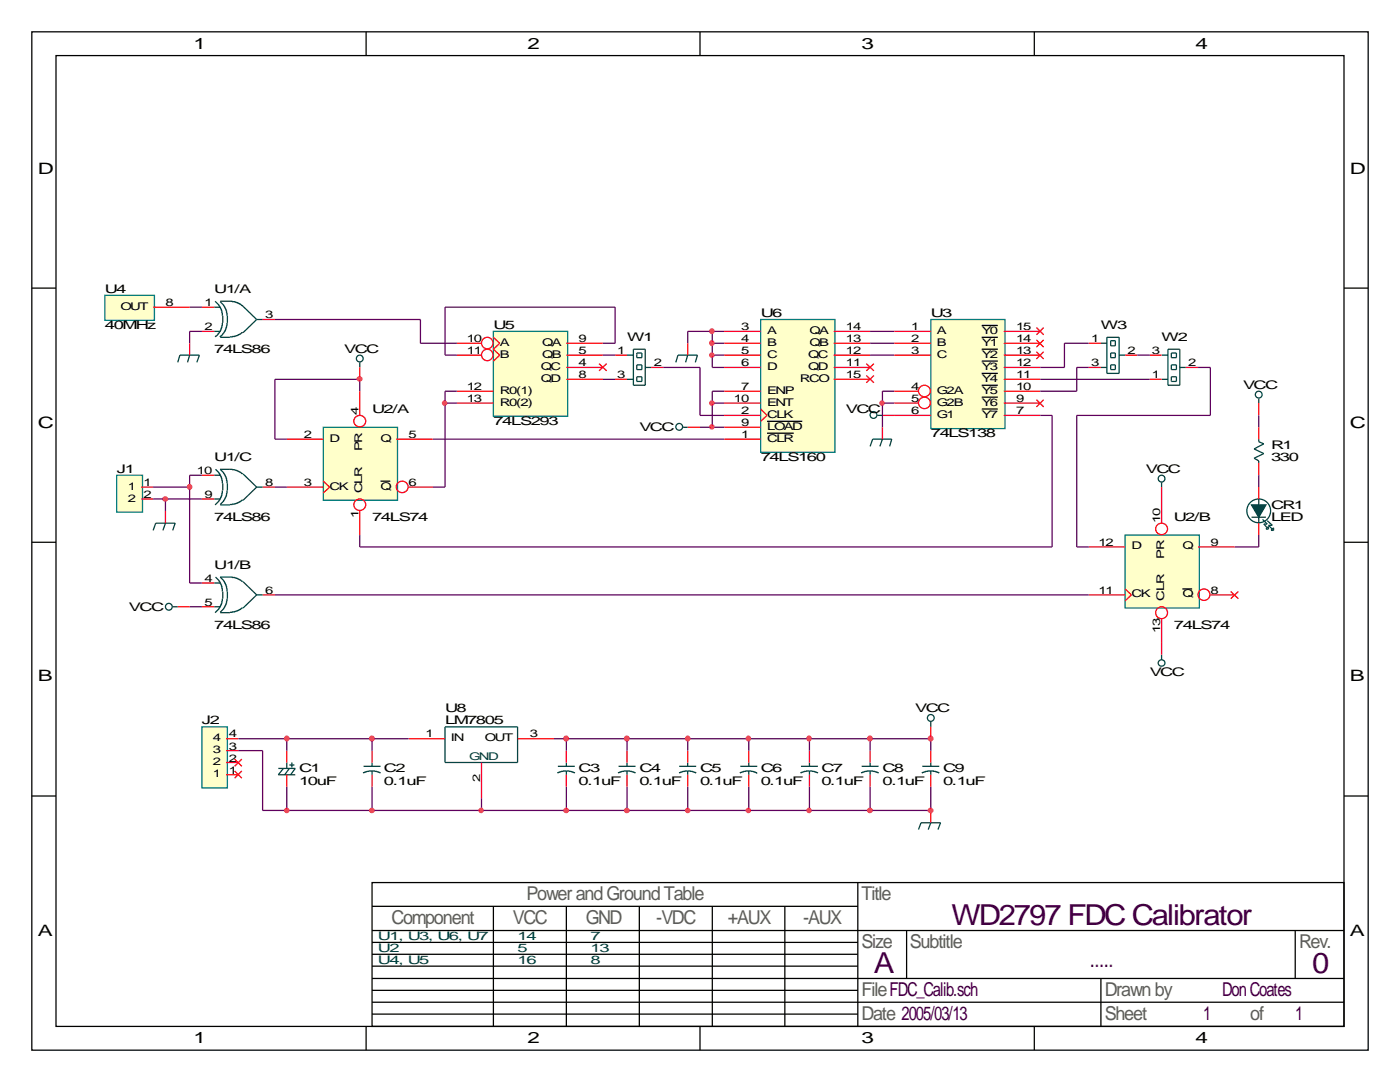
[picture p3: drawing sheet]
<svg xmlns="http://www.w3.org/2000/svg" width="279mm" height="216mm" viewBox="0 0 279 216" stroke-linecap="round" stroke-linejoin="round" font-family="sans-serif">
<g fill="none" stroke="#000" stroke-width=".25">
<path d="M6.3 6.3h266.7v203.2h-266.7zM11.2 11.1h257v193.7h-257zM73.1 6.3v4.8M139.7 6.3v4.8M206.4 6.3v4.8M6.3 57.5h4.9M268.2 57.5h4.8M6.3 108.2h4.9M268.2 108.2h4.8M6.3 158.8h4.9M268.2 158.8h4.8M74.3 176.1h193.9v28.7h-193.9z"/>
<path d="M171.2 176.1v28.7M74.3 180.8h96.9M74.3 185.7h193.9M74.3 188h96.9M74.3 190.4h96.9M74.3 192.8h96.9M74.3 195.2h193.9M74.3 197.6h96.9M74.3 200h193.9M98.5 180.8v24M113 180.8v24M127.6 180.8v24"/>
<path d="M142.2 180.8v24M156.6 180.8v24M180.9 185.7v9.5M219.7 195.2v9.6M258.5 185.7v9.5M73.1 204.8v4.7M74.3 202.4h96.9M139.7 204.8v4.7M206.4 204.8v4.7"/>
</g>
<g fill="none" stroke="#004040" stroke-width=".25">
<path d="M55.5 153.3h3.4l-.9 1.3M56.6 153.3l-1.1 1.3h3.4M57.2 152.1v1.2M57.7 153.3l-.9 1.3M57.7 152.7h1.1M58.3 152.1v1.1M72.6 152.9h3.3M74.3 153.8l-1.1 .1-.7 .4M74.3 153.8l.9 .1 .7 .4M74.3 152.1v.8M74.3 153.8v.8M88.8 145h14.5v7.1h-14.5z"/>
<path d="M111.3 152.9h3.4M113 153.8l-1 .1-.7 .4M113 153.8l1 .1 .7 .4M113 152.1v.8M113 153.8v.8M123.4 152.9h3.4M125.1 153.8l-1 .1-.7 .4M125.1 153.8l1 .1 .7 .4M125.1 152.1v.8M125.1 153.8v.8M135.6 152.9h3.3M137.2 153.8l-.9 .1-.7 .4"/>
<path d="M137.2 153.8l1 .1 .7 .4M137.2 152.1v.8M137.2 153.8v.8M147.7 152.9h3.4M149.4 153.8l-1 .1-.7 .4M149.4 153.8l.9 .1 .8 .4M149.4 152.1v.8M149.4 153.8v.8M159.9 152.9h3.3M161.5 153.8l-1 .1-.7 .4M161.5 153.8l1 .1 .7 .4M161.5 152.1v.8"/>
<path d="M161.5 153.8v.8M172 152.9h3.3M173.7 153.8l-1.1 .1-.7 .4M173.7 153.8l.9 .1 .7 .4M173.7 152.1v.8M173.7 153.8v.8"/>
</g>
<g fill="none" stroke="#f00" stroke-width=".25">
<path d="M57.2 149.8v2.3M57.2 154.6v2.4M74.3 149.8v2.3M74.3 154.6v2.4M81.5 147.4h7.3M96.1 152.1v7.2M103.3 147.4h7.3M113 149.8v2.3M113 154.6v2.4M125.1 149.8v2.3M125.1 154.6v2.4M137.2 149.8v2.3"/>
<path d="M137.2 154.6v2.4M149.4 149.8v2.3M149.4 154.6v2.4M161.5 149.8v2.3M161.5 154.6v2.4M173.7 149.8v2.3M173.7 154.6v2.4"/>
</g>
<path d="M40.3 145h5.1v12.2h-5.1z" fill="#ffffca" stroke="#008080" stroke-width=".25"/>
<g fill="none" stroke="#f00" stroke-width=".25">
<path d="M231.8 97.2v2.4M251.2 80.4v2.5M251.2 85.3v2.3M251.2 92.4v2.4M251.2 97.2v2.4M251.2 104.4v2.4M231.8 128.3v2.3M45.1 154.6h2.5M45.1 152.1h2.5M45.1 149.8h2.5M45.1 147.4h2.5M46.8 153.8l1.5 1.5"/>
<path d="M46.8 151.5l1.5 1.4M48.3 153.8l-1.5 1.5M48.3 151.5l-1.5 1.4"/>
</g>
<path d="M249.8 100.8h2.8l-1.4 2.4z" fill-rule="evenodd" fill="#004040" stroke="#004040" stroke-width=".25"/>
<g fill="none" stroke="#004040" stroke-width=".25">
<path d="M251.2 79.5v.9M231.8 96.3v.9M251.2 87.6v.5l1 .5-1.9 1 1.9 .9-1.9 .9 .9 .5v.5M251.2 99.6v1.2M249.8 103.2h2.8M251.2 103.2v1.2M252 103.6l.9 1h-.7l.7 .7M252.9 103.9l1 .9h-.7l.7 .8M253.2 105.1v.5h-.6zM254.2 105.3v.5h-.5zM231.8 130.6v1.1"/>
<circle cx="251.2" cy="78.7" r=".68"/>
<circle cx="231.8" cy="95.5" r=".68"/>
<circle cx="251.2" cy="101.9" r="2.37"/>
<circle cx="231.8" cy="132.3" r=".66"/>
</g>
<path d="M224.5 106.8h14.9v14.5h-14.9z" fill="#ffffca" stroke="#008080" stroke-width=".25"/>
<g fill="none" stroke="#f00" stroke-width=".25">
<path d="M231.8 99.6v4.8M217.3 109.1h7.2M217.3 118.7h7.2M224.5 117.5l1.3 1.2-1.3 1.2M239.1 109.1h7.3M241.6 118.7h4.8M245.6 118l1.5 1.5M247.1 118l-1.5 1.5M231.8 123.5v4.8"/>
<circle cx="231.8" cy="105.5" r="1.16"/>
<circle cx="240.3" cy="118.7" r="1.16"/>
<circle cx="231.8" cy="122.3" r="1.19"/>
</g>
<path d="M236 117.5h1.9" fill="none" stroke="#000" stroke-width=".25"/>
<path d="M185.8 63.8h14.8v21.7h-14.8z" fill="#ffffca" stroke="#008080" stroke-width=".25"/>
<g fill="none" stroke="#f00" stroke-width=".25">
<path d="M178.5 66.1h7.3M178.5 68.5h7.3M178.5 70.9h7.3M178.5 78.1h4.8M200.3 66.1h7.3M200.3 68.5h7.3M200.3 70.9h7.3M200.3 78.1h7.3M200.3 73.3h7.3M200.3 75.7h7.3M206.8 65.4l1.5 1.4M206.8 67.8l1.5 1.5"/>
<path d="M206.8 70.2l1.5 1.4M206.8 79.8l1.5 1.4M208.3 65.4l-1.5 1.4M208.3 67.8l-1.5 1.5M208.3 70.2l-1.5 1.4M208.3 79.8l-1.5 1.4M178.5 82.9h7.3M178.5 80.4h4.8M200.3 82.9h7.3M200.3 80.4h7.3"/>
<circle cx="184.5" cy="78" r="1.16"/>
<circle cx="184.5" cy="80.4" r="1.16"/>
</g>
<path d="M195.9 64.9h3.2M195.9 67.3h3.2M195.9 69.7h3.2M195.9 72.1h3.2M195.9 74.5h3.2M195.9 76.9h3.2M195.9 79.2h3.2M195.9 81.6h3.2" fill="none" stroke="#000" stroke-width=".25"/>
<path d="M151.8 63.8h14.8v26.5h-14.8z" fill="#ffffca" stroke="#008080" stroke-width=".25"/>
<g fill="none" stroke="#f00" stroke-width=".25">
<path d="M122.8 70.9h2.3M122.8 75.7h2.3M130 73.3h2.4M137.2 68.5v2.4M144.5 66.1h7.3M144.5 68.5h7.3M144.5 70.9h7.3M144.5 73.3h7.3M144.5 78.1h7.3M166.4 66.1h7.3M166.4 68.5h7.3M166.4 70.9h7.3"/>
<path d="M166.4 73.3h7.3M166.4 75.7h7.3M172.9 72.6l1.5 1.4M172.9 74.9l1.5 1.5M174.4 72.6l-1.5 1.4M174.4 74.9l-1.5 1.5M217.3 68.5h2.4M217.3 73.3h2.4M224.5 70.9h2.5M137.2 85.3h2.5M144.5 80.4h7.3M144.5 82.9h7.3"/>
<path d="M144.5 85.3h7.3M144.5 87.6h7.3M151.8 81.6l1.3 1.3-1.3 1.2M176.1 82.9h2.4M176.1 85.3v2.3"/>
</g>
<path d="M153.1 84.1h7M153.1 86.4h5.3" fill="none" stroke="#000" stroke-width=".25"/>
<g fill="none" stroke="#004040" stroke-width=".25">
<path d="M125.1 70.9h1.3M125.1 75.7h1.3M126.4 69.7h2.4v7.2h-2.4zM127.1 70.4h1v1h-1zM127.1 72.8h1v.9h-1zM127.1 75.2h1v.9h-1zM128.8 73.3h1.2M134.9 72.3l.4-1.4h3.9l-.4 1.4M137.2 70.9l-.4 1.4M219.7 68.5h1.2M219.7 73.3h1.2M220.9 67.3h2.5v7.2h-2.5z"/>
<path d="M221.7 68h.9v1h-.9zM221.7 70.4h.9v1h-.9zM221.7 72.8h.9v.9h-.9zM223.4 70.9h1.1M136.3 85.3h.9M173.7 89.1l.5-1.5h3.8l-.5 1.5M175.1 82.9h1M176.1 87.6l-.5 1.5"/>
<circle cx="135.6" cy="85.2" r=".68"/>
<circle cx="174.3" cy="82.8" r=".68"/>
</g>
<path d="M98.5 66.1h14.8v17h-14.8z" fill="#ffffca" stroke="#008080" stroke-width=".25"/>
<g fill="none" stroke="#f00" stroke-width=".25">
<path d="M71.8 73.3v2.4M91.2 68.5h4.9M91.2 70.9h4.9M91.2 78.1h7.3M98.5 67.3l1.2 1.2-1.2 1.2 1.2 1.2-1.2 1.2M113 68.5h7.3M113 70.9h7.3M113 73.3h7.3M113 75.7h7.3M119.5 72.6l1.6 1.4M121.1 72.6l-1.6 1.4M91.2 80.4h7.3"/>
<circle cx="97.2" cy="70.8" r="1.14"/>
<circle cx="97.2" cy="68.5" r="1.14"/>
</g>
<g fill="none" stroke="#004040" stroke-width=".25">
<path d="M71.8 72.3v1"/>
<circle cx="71.8" cy="71.5" r=".68"/>
</g>
<path d="M64.5 85.3h14.8v14.5h-14.8z" fill="#ffffca" stroke="#008080" stroke-width=".25"/>
<g fill="none" stroke="#f00" stroke-width=".25">
<path d="M40.3 61.3h2.5M40.3 66.1h2.5M52.4 63.8h2.5M71.8 78.1v4.8M40.3 94.8h2.5M40.3 99.6h2.5M52.4 97.2h2.5M57.2 87.6h7.3M57.2 97.2h7.3M64.5 96l1.3 1.2-1.3 1.2M79.1 87.6h7.3M81.5 97.2h4.9"/>
<path d="M33 101.9v2.5M40.3 116.3h2.5M52.4 118.7h2.5M71.8 101.9v4.9M40.3 121.1h2.5"/>
<circle cx="71.8" cy="84" r="1.16"/>
<circle cx="80.3" cy="97.2" r="1.16"/>
<circle cx="71.8" cy="100.7" r="1.16"/>
</g>
<path d="M75.9 96h2" fill="none" stroke="#000" stroke-width=".25"/>
<g fill="none" stroke="#004040" stroke-width=".25">
<path d="M42.8 61.3h1.1M42.8 66.1h1.1M42.9 60.1l.8 .8 .3 .6 .3 .6 .1 .9M43.9 60.2l.7 .7 .5 .9 .2 1.2M43.9 60.1h2.4l1.7 .6 3.2 3.1M43.9 67.3h2M44.4 64.4l-.1 .9-.4 .8-1 1.1M44.4 63v1.4M45.3 64.4l-.1 .9-.3 .8-1 1.1M45.4 63v1.4M48.4 66.3l-1.1 .7-1.4 .2M51.2 63.8l-2.7 2.6"/>
<path d="M51.2 63.8h1.2M42.8 94.8h1.1M42.8 99.6h1.1M43 93.6l.7 .7 .5 .9 .2 1.2M44.4 97.9l-.1 .9-.3 .6-.3 .6-.8 .8M44.4 96.4v1.5M45.3 97.9l-.2 1.2-.5 .9-.7 .7M45.4 96.4v1.5M48.4 94.6l-.4-.4-1.2-.5-2.9-.1 .7 .7 .5 .9 .2 1.2M48.4 99.7l-1.1 .7-1.4 .3M48.5 94.6l2.7 2.6M51.2 97.2l-2.7 2.6"/>
<path d="M51.2 97.2h1.2M30.6 105.8l.5-1.4h3.9l-.5 1.4M33 104.4l-.5 1.4M42.8 116.3h1.1M43 115.1l.7 .7 .5 1 .2 1.2M43.9 100.8h2M44.4 119.5l-.1 .8-.4 .9-1 1.1M44.4 118v1.5M45.3 119.5l-.1 .8-.2 .6-.4 .6-.7 .7M45.4 118v1.5M48.4 116.1l-.4-.4-1.2-.5-2.9-.1 .7 .7 .5 1 .2 1.2M48.5 116.1l2.7 2.6"/>
<path d="M51.2 118.7l-2.7 2.6M51.2 118.7h1.2M42.8 121.1h1.1M43.9 122.3h2M48.4 121.2l-1.1 .7-1.4 .3"/>
</g>
<path d="M23.3 94.8h5.1v7.4h-5.1z" fill="#ffffca" stroke="#008080" stroke-width=".25"/>
<path d="M37.8 68.5v2.4M28.2 97.2h2.4M28.2 99.6h2.4M35.5 121.1h2.3M185.8 145v2.4M185.8 149.8v2.3M185.8 154.6v2.4M185.8 161.7v2.5" fill="none" stroke="#f00" stroke-width=".25"/>
<g fill="none" stroke="#004040" stroke-width=".25">
<path d="M35.5 72.3l.4-1.4h3.9l-.5 1.4M37.8 70.9l-.4 1.4M34.5 121.1h1M184.1 152.9h3.4M185.8 153.8l-1.1 .1-.7 .4M185.8 153.8l.9 .1 .8 .4M185.8 144v1M185.8 152.1v.8M185.8 153.8v.8M183.3 165.5l.5-1.3h3.9l-.5 1.3M185.8 164.2l-.5 1.3"/>
<circle cx="33.7" cy="121.1" r=".68"/>
<circle cx="185.8" cy="143.3" r=".68"/>
</g>
<path d="M20.9 58.9h9.9v5h-9.9z" fill="#ffffca" stroke="#008080" stroke-width=".25"/>
<path d="M30.6 61.3h7.2M229.4 75.7h2.4M229.4 70.9h2.4M236.6 73.3h2.5" fill="none" stroke="#f00" stroke-width=".25"/>
<path d="M231.8 75.7h1.3M231.8 70.9h1.3M233.1 69.7h2.4v7.2h-2.4zM233.8 75.2h1v.9h-1zM233.8 70.4h1v1h-1zM233.8 72.8h1v.9h-1zM235.5 73.3h1.1" fill="none" stroke="#004040" stroke-width=".25"/>
<g fill="none" stroke="#5e005e" stroke-width=".25">
<path d="M37.8 61.3h2.5M40.3 66.1h-2.5v2.4M54.9 63.8h29v4.7h7.3M71.8 78.1v-2.4h-16.9v11.9h2.3M91.2 78.1h-2.4v19.1h-2.4M120.3 68.5h2.5v-7.2h-34v9.6h2.4M120.3 70.9h2.5M120.3 75.7h2.5M132.4 73.3h7.3v9.6h4.8M142.2 68.5h2.3M142.2 70.9h2.3M142.2 66.1v7.2h2.3"/>
<path d="M144.5 66.1h-7.3v2.4M144.5 78.1h-2.3v7.2M173.7 66.1h4.8M173.7 68.5h4.8M173.7 70.9h4.8M178.5 78.1h-2.4v7.2M207.6 75.7h21.8M217.3 73.3h-2.4v4.8h-7.3M217.3 68.5h-4.9v4.8h-4.8M227 70.9h2.4M239.1 73.3h2.5v9.6h-26.7v26.2h2.4M30.6 97.2h7.2"/>
<path d="M30.6 99.6h9.7M33 99.6v2.3M40.3 94.8h-2.5v21.5h2.5M54.9 97.2h2.3M86.4 87.6h58.1M88.8 80.4h2.4M139.7 85.3h4.8M142.2 80.4h2.3M176.1 80.4h2.4M207.6 82.9h2.4v26.2h-138.2v-2.3M251.2 82.9v2.4M251.2 94.8v2.4"/>
<path d="M54.9 118.7h162.4M251.2 106.8v2.3h-4.8M37.8 121.1h2.5M47.6 147.4h33.9M47.6 149.8h4.8v11.9h133.4v-4.7M57.2 147.4v2.4M57.2 157v4.7M74.3 147.4v2.4M74.3 157v4.7M96.1 159.3v2.4M110.6 147.4h75.2v2.4M113 147.4v2.4"/>
<path d="M113 157v4.7M125.1 147.4v2.4M125.1 157v4.7M137.2 147.4v2.4M137.2 157v4.7M149.4 147.4v2.4M149.4 157v4.7M161.5 147.4v2.4M161.5 157v4.7M173.7 147.4v2.4M173.7 157v4.7"/>
</g>
<g fill="#ff0080" stroke="#ff0080" stroke-width=".25">
<circle cx="173.6" cy="147.4" r=".47"/>
<circle cx="161.4" cy="147.4" r=".45"/>
<circle cx="149.3" cy="147.4" r=".45"/>
<circle cx="137.2" cy="147.4" r=".45"/>
<circle cx="125.1" cy="147.4" r=".47"/>
<circle cx="113" cy="147.4" r=".47"/>
<circle cx="74.2" cy="147.4" r=".47"/>
<circle cx="57.2" cy="147.4" r=".45"/>
<circle cx="74.2" cy="161.7" r=".45"/>
<circle cx="57.2" cy="161.7" r=".42"/>
<circle cx="96" cy="161.7" r=".42"/>
<circle cx="173.6" cy="161.7" r=".45"/>
<circle cx="161.5" cy="161.7" r=".42"/>
<circle cx="149.4" cy="161.7" r=".42"/>
<circle cx="137.2" cy="161.7" r=".42"/>
<circle cx="125.1" cy="161.7" r=".45"/>
<circle cx="113" cy="161.7" r=".45"/>
<circle cx="142.1" cy="80.4" r=".42"/>
<circle cx="142" cy="66.1" r=".45"/>
<circle cx="142" cy="68.5" r=".45"/>
<circle cx="142.1" cy="70.9" r=".42"/>
<circle cx="176" cy="80.4" r=".42"/>
<circle cx="142.1" cy="85.2" r=".42"/>
<circle cx="88.7" cy="80.4" r=".42"/>
<circle cx="71.8" cy="75.6" r=".45"/>
<circle cx="37.8" cy="97.2" r=".45"/>
<circle cx="33" cy="99.6" r=".45"/>
<circle cx="185.7" cy="147.4" r=".47"/>
<circle cx="185.7" cy="161.7" r=".45"/>
</g>
<g font-size="5.8" fill="#400040">
<text x="189.9" y="184.6">WD2797 FDC Calibrator</text>
<text x="174.4" y="194.1">A</text>
<text x="261.9" y="194.1">0</text>
</g>
<text font-size="4.3" fill="#400040" x="217.5" y="193">.....</text>
<g font-size="3.8" fill="#5c5c5c">
<text x="105.1" y="179.6">Power andGroundTable</text>
<text x="172" y="179.6">Title</text>
<text x="78.1" y="184.4">Component</text>
<text x="102.4" y="184.4">VCC</text>
<text x="116.9" y="184.4">GND</text>
<text x="131" y="184.4">-VDC</text>
<text x="145.3" y="184.4">+AUX</text>
<text x="160.3" y="184.4">-AUX</text>
<text x="172" y="189.1">Size</text>
<text x="181.6" y="189.1">Subtitle</text>
<text x="259.2" y="189.1">Rev.</text>
<text x="172" y="198.7">FileFDC_Calib.sch</text>
<text x="172" y="203.5">Date 2005/03/13</text>
<text x="220.5" y="198.7">Drawnby</text>
<text x="220.5" y="203.5">Sheet</text>
<text x="249.5" y="203.5">of</text>
</g>
<g font-size="3.8" fill="#400040">
<text x="240.1" y="203.5">1</text>
<text x="243.9" y="198.7">DonCoates</text>
<text x="258.5" y="203.5">1</text>
</g>
<g font-size="3.1">
<text x="38.6" y="9.7">1</text>
<text x="105.2" y="9.7">2</text>
<text x="172" y="9.7">3</text>
<text x="238.6" y="9.7">4</text>
<text x="7.5" y="34.6">D</text>
<text x="269.4" y="34.6">D</text>
<text x="7.5" y="85.3">C</text>
<text x="269.4" y="85.3">C</text>
<text x="7.5" y="136">B</text>
<text x="269.4" y="136">B</text>
<text x="7.5" y="186.7">A</text>
<text x="269.4" y="186.7">A</text>
<text x="38.6" y="208.2">1</text>
<text x="105.2" y="208.2">2</text>
<text x="172" y="208.2">3</text>
<text x="238.6" y="208.2">4</text>
</g>
<g font-size="2.4">
<text x="20.9" y="58.5">U4</text>
<text x="42.8" y="58.5">U1/A</text>
<text x="20.9" y="65.7">40MHz</text>
<text x="98.5" y="65.7">U5</text>
<text x="151.8" y="63.2">U6</text>
<text x="185.8" y="63.2">U3</text>
<text x="219.7" y="65.7">W3</text>
<text x="42.8" y="70.4">74LS86</text>
<text x="68.7" y="70.4">VCC</text>
<text x="125.1" y="68.1">W1</text>
<text x="231.8" y="68.1">W2</text>
<text x="248.1" y="77.6">VCC</text>
<text x="74.3" y="82.4">U2/A</text>
<text x="168.8" y="82.4">VCC</text>
<text x="98.5" y="84.8">74LS293</text>
<text x="127.6" y="86">VCC</text>
<text x="185.8" y="87.2">74LS138</text>
<text x="253.7" y="89.6">R1</text>
<text x="23.3" y="94.3">J1</text>
<text x="42.8" y="91.9">U1/C</text>
<text x="151.8" y="91.9">74LS160</text>
<text x="228.7" y="94.3">VCC</text>
<text x="253.7" y="91.9">330</text>
<text x="253.7" y="101.5">CR1</text>
<text x="42.8" y="103.9">74LS86</text>
<text x="74.3" y="103.9">74LS74</text>
<text x="234.3" y="103.9">U2/B</text>
<text x="253.7" y="103.9">LED</text>
<text x="42.8" y="113.5">U1/B</text>
<text x="25.7" y="121.8">VCC</text>
<text x="42.8" y="125.5">74LS86</text>
<text x="234.3" y="125.5">74LS74</text>
<text x="229.4" y="135">VCC</text>
<text x="88.8" y="142.2">U8</text>
<text x="182.6" y="142.2">VCC</text>
<text x="40.3" y="144.5">J2</text>
<text x="88.8" y="144.5">LM7805</text>
<text x="59.7" y="154.1">C1</text>
<text x="76.6" y="154.1">C2</text>
<text x="115.5" y="154.1">C3</text>
<text x="127.6" y="154.1">C4</text>
<text x="139.7" y="154.1">C5</text>
<text x="151.8" y="154.1">C6</text>
<text x="163.9" y="154.1">C7</text>
<text x="176.1" y="154.1">C8</text>
<text x="188.2" y="154.1">C9</text>
<text x="59.7" y="156.5">10uF</text>
<text x="76.6" y="156.5">0.1uF</text>
<text x="115.5" y="156.5">0.1uF</text>
<text x="127.6" y="156.5">0.1uF</text>
<text x="139.7" y="156.5">0.1uF</text>
<text x="151.8" y="156.5">0.1uF</text>
<text x="163.9" y="156.5">0.1uF</text>
<text x="176.1" y="156.5">0.1uF</text>
<text x="188.2" y="156.5">0.1uF</text>
</g>
<g font-size="2.4" fill="#004040">
<text x="75.4" y="187.6">U1, U3, U6, U7</text>
<text x="75.4" y="190">U2</text>
<text x="103.3" y="187.6">14</text>
<text x="103.3" y="190">5</text>
<text x="117.9" y="190">13</text>
<text x="117.9" y="187.6">7</text>
<text x="75.4" y="192.4">U4, U5</text>
<text x="103.3" y="192.4">16</text>
<text x="117.9" y="192.4">8</text>
</g>
<g font-size="2.1">
<text x="24" y="61.8">OUT</text>
<text x="33" y="61.1">8</text>
<text x="40.8" y="61.1">1</text>
<text x="40.8" y="65.9">2</text>
<text x="52.9" y="63.5">3</text>
<text x="147.9" y="65.9">3</text>
<text x="168.8" y="65.9">14</text>
<text x="181.9" y="65.9">1</text>
<text x="202.8" y="65.9">15</text>
<text x="93.1" y="68.3">10</text>
<text x="93.1" y="70.7">11</text>
<text x="99.7" y="69">A</text>
<text x="99.7" y="71.4">B</text>
<text x="108.2" y="69">QA</text>
<text x="108.2" y="71.4">QB</text>
<text x="115.5" y="68.3">9</text>
<text x="115.5" y="70.7">5</text>
<text x="123.2" y="70.7">1</text>
<text x="147.9" y="68.3">4</text>
<text x="147.9" y="70.7">5</text>
<text x="153.1" y="66.6">A</text>
<text x="153.1" y="69">B</text>
<text x="153.1" y="71.4">C</text>
<text x="161.3" y="71.4">QC</text>
<text x="161.5" y="66.6">QA</text>
<text x="161.5" y="69">QB</text>
<text x="168.8" y="68.3">13</text>
<text x="168.8" y="70.7">12</text>
<text x="181.9" y="68.3">2</text>
<text x="181.9" y="70.7">3</text>
<text x="186.9" y="66.6">A</text>
<text x="186.9" y="69">B</text>
<text x="186.9" y="71.4">C</text>
<text x="195.9" y="66.6">Y0</text>
<text x="195.9" y="69">Y1</text>
<text x="195.9" y="71.4">Y2</text>
<text x="202.8" y="68.3">14</text>
<text x="202.8" y="70.7">13</text>
<text x="217.8" y="68.3">1</text>
<text x="225" y="70.7">2</text>
<text x="229.9" y="70.7">3</text>
<text x="93.1" y="77.8">12</text>
<text x="107.9" y="73.7">QC</text>
<text x="107.9" y="76.2">QD</text>
<text x="115.5" y="73.1">4</text>
<text x="115.5" y="75.4">8</text>
<text x="123.2" y="75.4">3</text>
<text x="130.5" y="73.1">2</text>
<text x="147.9" y="73.1">6</text>
<text x="147.9" y="77.8">7</text>
<text x="153.1" y="73.7">D</text>
<text x="159.6" y="76.2">RCO</text>
<text x="161.3" y="73.7">QD</text>
<text x="168.8" y="73.1">11</text>
<text x="168.8" y="75.4">15</text>
<text x="181.9" y="77.8">4</text>
<text x="195.9" y="73.7">Y3</text>
<text x="195.9" y="76.2">Y4</text>
<text x="202.8" y="73.1">12</text>
<text x="202.8" y="75.4">11</text>
<text x="202.8" y="77.8">10</text>
<text x="217.8" y="73.1">3</text>
<text x="229.9" y="75.4">1</text>
<text x="237.2" y="73.1">2</text>
<text x="71.5" y="82.9" transform="rotate(-90 71.5 82.9)">4</text>
<text x="93.1" y="80.3">13</text>
<text x="99.7" y="78.6">R0(1)</text>
<text x="99.7" y="80.9">R0(2)</text>
<text x="146.5" y="80.3">10</text>
<text x="147.9" y="82.6">2</text>
<text x="153.1" y="78.6">ENP</text>
<text x="153.1" y="80.9">ENT</text>
<text x="153.1" y="83.3">CLK</text>
<text x="181.9" y="82.6">6</text>
<text x="181.9" y="80.3">5</text>
<text x="186.9" y="83.3">G1</text>
<text x="186.9" y="78.6">G2A</text>
<text x="186.9" y="80.9">G2B</text>
<text x="195.9" y="78.6">Y5</text>
<text x="195.9" y="80.9">Y6</text>
<text x="195.9" y="83.3">Y7</text>
<text x="202.8" y="80.3">9</text>
<text x="202.8" y="82.6">7</text>
<text x="60.6" y="87.4">2</text>
<text x="65.8" y="88.1">D</text>
<text x="75.9" y="88.1">Q</text>
<text x="81.5" y="87.4">5</text>
<text x="147.9" y="85">9</text>
<text x="147.9" y="87.4">1</text>
<text x="153.1" y="85.8">LOAD</text>
<text x="153.1" y="88.1">CLR</text>
<text x="39.3" y="94.6">10</text>
<text x="72.3" y="90" transform="rotate(-90 72.3 90)">PR</text>
<text x="25.5" y="97.7">1</text>
<text x="25.5" y="100.1">2</text>
<text x="28.6" y="96.9">1</text>
<text x="28.6" y="99.4">2</text>
<text x="40.8" y="99.4">9</text>
<text x="52.9" y="96.9">8</text>
<text x="60.6" y="96.9">3</text>
<text x="65.8" y="97.7">CK</text>
<text x="72.3" y="98.4" transform="rotate(-90 72.3 98.4)">CLR</text>
<text x="75.9" y="97.7">Q</text>
<text x="81.5" y="96.9">6</text>
<text x="71.5" y="103.4" transform="rotate(-90 71.5 103.4)">1</text>
<text x="231.6" y="104.4" transform="rotate(-90 231.6 104.4)">10</text>
<text x="219.2" y="109">12</text>
<text x="225.8" y="109.6">D</text>
<text x="232.3" y="111.5" transform="rotate(-90 232.3 111.5)">PR</text>
<text x="236" y="109.6">Q</text>
<text x="241.6" y="109">9</text>
<text x="40.8" y="116.1">4</text>
<text x="52.9" y="118.4">6</text>
<text x="219.2" y="118.4">11</text>
<text x="225.8" y="119.2">CK</text>
<text x="232.3" y="119.9" transform="rotate(-90 232.3 119.9)">CLR</text>
<text x="236" y="119.2">Q</text>
<text x="241.6" y="118.4">8</text>
<text x="40.8" y="120.9">5</text>
<text x="231.6" y="126.3" transform="rotate(-90 231.6 126.3)">13</text>
<text x="42.5" y="147.9">4</text>
<text x="45.6" y="149.6">3</text>
<text x="45.6" y="147.2">4</text>
<text x="84.9" y="147.2">1</text>
<text x="90" y="147.9">IN</text>
<text x="96.8" y="147.9">OUT</text>
<text x="105.7" y="147.2">3</text>
<text x="42.5" y="155">1</text>
<text x="42.5" y="152.7">2</text>
<text x="42.5" y="150.3">3</text>
<text x="45.6" y="154.3">1</text>
<text x="45.6" y="152">2</text>
<text x="95.8" y="156" transform="rotate(-90 95.8 156)">2</text>
</g>
<text font-size="2.1" fill="#004040" x="93.6" y="151.7">GND</text>
</svg>
